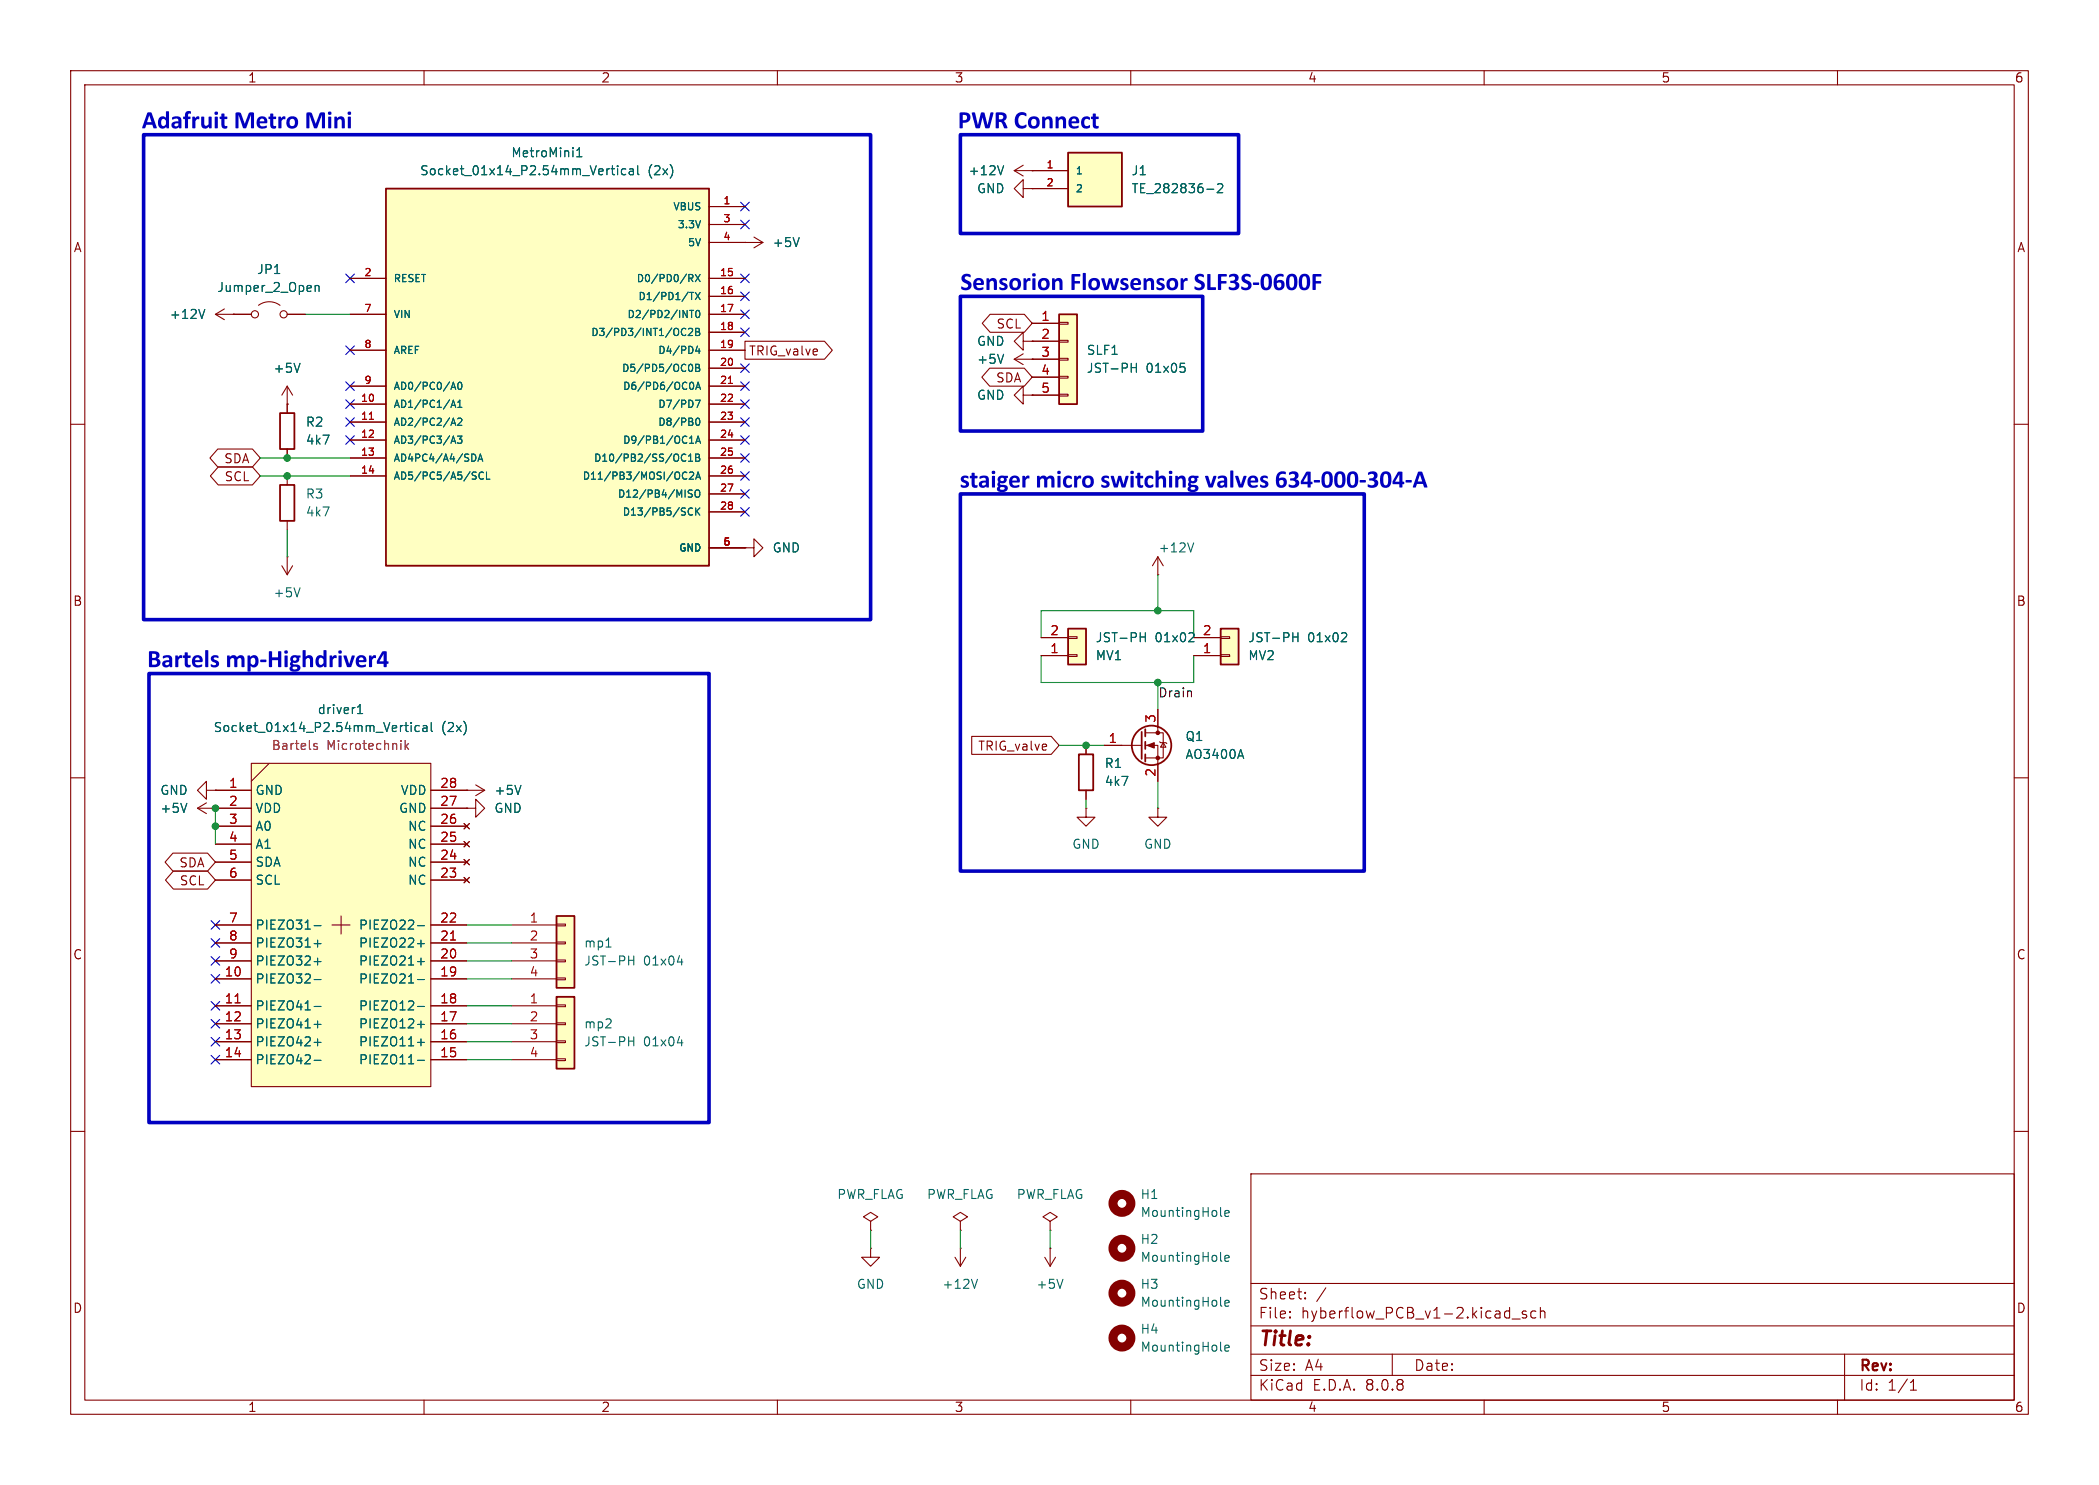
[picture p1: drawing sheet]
<svg xmlns="http://www.w3.org/2000/svg" width="297mm" height="210mm" viewBox="0 0 297 210" stroke-linecap="round" stroke-linejoin="round" font-family="sans-serif">
<g fill="none" stroke="#840000" stroke-width=".15">
<path d="M10 10h277v190h-277zM12 12h273v186h-273zM60 10v2M110 10v2M160 10v2M210 10v2M260 10v2M10 60h2M285 60h2M10 110h2M285 110h2M10 160h2"/>
<path d="M177 166h108v32h-108zM285 160h2M60 198v2M110 198v2M160 198v2M177 194.5h108M177 191.5h108M177 187.5h108M177 181.5h108M182.5 186.3h.1l-.1 .1M182.5 186.3v.1M182.5 185.5v.1"/>
<path d="M182.5 185.5h.1l-.1 .1M184.7 183.6v.1M184.7 183.6h-.1l.1 .1M184.7 182.8v.1M184.7 182.8h-.1l.1 .1M187.6 182.1l-1.3 2M197 191.5v3M210 198v2M214 186.5h1.1M216 185.5l-.4-.1-.2 .2 .1 .2 .5 .2v.1v.2l-.2 .1-.4-.1M217.3 185.5l-.4-.1-.3 .3v.4l.1 .2 .2 .1 .4-.1M218 185.5a.37 .37 0 0 1 .6 .1v.8"/>
<path d="M218 184.9v1.5M260 198v2M261 191.5v6.5M270.3 196.6h.9M270.3 195.5l.4-.4v1.5"/>
</g>
<path d="M78.7 141h2.6v10.1h-2.6z" fill="#ffffc2"/>
<path d="M72.4 142.2h6.3M72.4 144.8h6.3M72.4 147.3h6.3M72.4 149.9h6.3M78.7 149.7h1.3v.3h-1.3zM78.7 147.2h1.3v.2h-1.3zM78.7 144.7h1.3v.2h-1.3zM78.7 142.1h1.3v.3h-1.3zM147.8 177.8l.8 1.3M148.6 176.5h.1M148.6 176.5v2.6M149.4 177.8l-.8 1.3" fill="none" stroke="#840000" stroke-width=".15"/>
<path d="M78.7 141h2.6v10.1h-2.6z" fill="none" stroke="#840000" stroke-width=".25"/>
<path d="M89 147.2h.7M89.7 146.6v1.3M95.8 147.5h.8M96.4 147.1v.8M172.7 178.2l.2 .2M173.3 178l.6-.2v-.2l-.4-.1-.2 .2 .1 .6h.5M150.4 180.9l-.4 1.3M172.7 190.9l.2 .2M172.7 184.5l.2 .2M173.3 190.7l.6-.2v-.2l-.4-.1-.2 .2 .1 .6h.5M173.3 184.3l.6-.1v-.3h-.4l-.2 .2 .1 .6h.5" fill="none" stroke="#006464" stroke-width=".15"/>
<g fill="none" stroke="#840000" stroke-width="1.3">
<circle cx="158.7" cy="176.5" r="1.27"/>
<circle cx="158.7" cy="189.2" r="1.27"/>
<circle cx="158.7" cy="182.9" r="1.27"/>
</g>
<path d="M149.9 44.5h2.5v12.7h-2.5z" fill="#ffffc2"/>
<path d="M146 45.7h3.9M146 48.3h3.9M146 50.8h3.9M146 53.3h3.9M146 55.9h3.9M149.9 55.8h1.2v.2h-1.2zM149.9 53.2h1.2v.3h-1.2zM149.9 50.7h1.2v.2h-1.2zM149.9 48.1h1.2v.3h-1.2zM149.9 45.6h1.2v.2h-1.2z" fill="none" stroke="#840000" stroke-width=".15"/>
<path d="M149.9 44.5h2.5v12.7h-2.5z" fill="none" stroke="#840000" stroke-width=".25"/>
<path d="M160.1 52h.7M160.8 51.4v1.2M167 51.4h.6M167.4 51.9l.3 .2v.3l-.3 .2" fill="none" stroke="#006464" stroke-width=".15"/>
<path d="M78.7 129.5h2.6v10.2h-2.6z" fill="#ffffc2"/>
<g fill="none" stroke="#840000" stroke-width=".15">
<path d="M29.2 111.8v-1.3l-1.3 1.3 1.3 1.2v-1.2h1.3M30.5 111.8h.1M66 111.8h.1M66 114.3h1.3v-1.3l1.3 1.3-1.3 1.3v-1.3M66 114.3h.1M66 111.8h2.6M67.3 111l1.3 .8M68.6 111.8l-1.3 .7M72.4 130.8h6.3M72.4 133.4h6.3M72.4 135.9h6.3M72.4 138.4h6.3"/>
<path d="M78.7 138.3h1.3v.3h-1.3zM78.7 135.8h1.3v.2h-1.3zM78.7 133.2h1.3v.3h-1.3zM78.7 130.7h1.3v.2h-1.3zM123.2 172.7l1-.6-1-.6-1 .6 1 .6v1.3M123.2 174h.1M135.9 172.7l1-.6-1-.6-1 .6 1 .6v1.3M135.9 174h.1"/>
</g>
<path d="M78.7 129.5h2.6v10.2h-2.6z" fill="none" stroke="#840000" stroke-width=".25"/>
<path d="M73.7 111.1l-.4 1.2M85.7 133.9h.8M89 135.8h.7M89.7 135.2v1.3M95.8 136h.8M96.4 135.6v.9" fill="none" stroke="#006464" stroke-width=".15"/>
<path d="M35.6 108h25.4v45.7h-25.4z" fill="#ffffc2"/>
<g fill="none" stroke="#840000" stroke-width=".15">
<path d="M143.5 24.1l1.3 .8M143.5 24.1h2.5M144.8 23.4l-1.3 .7M146 24.1h.1M143.5 50.8l1.3 .8M143.5 50.8h2.5M144.8 48.3v-1.3l-1.3 1.3 1.3 1.2v-1.2h1.2M144.8 55.9v-1.3l-1.3 1.3 1.3 1.3v-1.3h1.2M144.8 50l-1.3 .8M146 50.8h.1M146 48.3h.1M146 55.9h.1"/>
<path d="M27.9 114.3h7.7M27.9 114.3l1.3 .8M29.2 113.5l-1.3 .8M30.5 114.3h.1M30.5 111.8h5.1M30.5 119.4h5.1M30.5 116.8h5.1M35.6 108h25.4v45.7h-25.4zM38.1 108l-2.5 2.5M61 111.8h5M61 114.3h5M61 119.4h5"/>
<path d="M61 116.8h5M65.7 119l.7 .8M65.7 116.5l.7 .7M66.4 119l-.7 .8M66.4 116.5l-.7 .7M30.5 130.8h5.1M30.5 138.4h5.1M30.5 135.9h5.1M30.5 133.4h5.1M30.5 124.5h5.1M30.5 121.9h5.1M47 130.8h2.5"/>
<path d="M48.3 129.5v2.6M61 130.8h5M61 138.4h5M61 135.9h5M61 133.4h5M61 124.5h5M61 121.9h5M65.7 124.1l.7 .7M65.7 121.5l.7 .8M66.4 124.1l-.7 .7M66.4 121.5l-.7 .8M30.5 142.2h5.1"/>
<path d="M30.5 144.8h5.1M30.5 147.3h5.1M30.5 149.9h5.1M61 142.2h5M61 144.8h5M61 147.3h5M61 149.9h5"/>
</g>
<g fill="none" stroke="#006464" stroke-width=".15">
<path d="M142 23.4l-.4 1.3M142 50.1l-.4 1.3M26.4 113.6l-.4 1.3M50.6 100.9h.7M50.6 100l.4-.4v1.3M57.3 102.6h.5M57.5 102.2v1.1v.1h.3M58.2 102.2v.1M58.2 102.6v.8M59.3 102.7l-.3-.1-.3 .2v.4l.1 .2h.5M59.9 102.7h.5v.7M60.4 102.9l-.4 .1a.25 .25 0 0 0-.2 .2 .25 .25 0 0 0 .2 .2h.4"/>
<path d="M61 102.2v1.1l.2 .1M44.5 138.5h.9M44.5 136h.9M44.5 133.4h.9M44.5 130.9h.9M44.9 133v.9M44.9 135.5v1M59.1 138.5h.9M59.1 136h.9M59.1 133.4h.9M59.1 130.9h.9M59.6 133v.9"/>
<path d="M59.6 135.5v1M44.5 142.3h.9M44.5 144.9h.9M44.5 147.4h.9M44.5 150h.9M44.9 144.4v1M44.9 146.9v1M59.1 142.3h.9M59.1 144.9h.9M59.1 147.4h.9M59.1 150h.9M59.6 144.4v1"/>
<path d="M59.6 146.9v1"/>
</g>
<path d="M63.7 132.9h.8M33.3 141.8h.7" fill="none" stroke="#a90000" stroke-width=".15"/>
<path d="M44.4 105.4l.5 .3-.1 .3-.4-.1M44.9 105.2l-.3-.1-.2 .2M57.3 104.7v1.3M57.5 105.5l.3 .5M57.8 105.1l-.5 .5" fill="none" stroke="#840084" stroke-width=".15"/>
<path d="M151.1 21.6h7.6v7.6h-7.6z" fill="#ffffc2"/>
<path d="M151.1 21.6h7.6v7.6h-7.6z" fill="none" stroke="#840000" stroke-width=".25"/>
<path d="M144.8 26.7v-1.3l-1.3 1.3 1.3 1.2v-1.2h1.2M146 26.7h.1M146 24.1h5.1M146 26.7h5.1" fill="none" stroke="#840000" stroke-width=".15"/>
<path d="M170.8 26.8h.9M172.3 26.1l.2-.1h.3l.2 .1v.2v.2l-.8 .7h.8" fill="none" stroke="#006464" stroke-width=".15"/>
<path d="M172.7 88.9h2.6v5.1h-2.6z" fill="#ffffc2"/>
<path d="M105.4 77.5h1.3v-1.3l1.2 1.3-1.2 1.2v-1.2M105.4 77.5h.1M163.8 78.7l-.7 1.3M163.8 78.7v2.6M163.8 78.7l.8 1.3M163.8 81.3h.1M168.9 92.7h3.8M168.9 90.2h3.8M172.7 90h1.3v.3h-1.3zM172.7 92.6h1.3v.2h-1.3z" fill="none" stroke="#840000" stroke-width=".15"/>
<path d="M172.7 88.9h2.6v5.1h-2.6z" fill="none" stroke="#840000" stroke-width=".25"/>
<path d="M168.9 76.8l-.4 1.2M182.9 90.1h.8M183.7 89.5v1.2M190.3 89.5l.3 .2-.1 .3-.7 .7h.8" fill="none" stroke="#006464" stroke-width=".15"/>
<path d="M151.1 88.9h2.6v5.1h-2.6z" fill="#ffffc2"/>
<path d="M147.3 92.7h3.8M147.3 90.2h3.8M151.1 90h1.3v.3h-1.3zM151.1 92.6h1.3v.2h-1.3z" fill="none" stroke="#840000" stroke-width=".15"/>
<path d="M151.1 88.9h2.6v5.1h-2.6z" fill="none" stroke="#840000" stroke-width=".25"/>
<path d="M161.3 90.1h.8M162.1 89.5v1.2M168.7 89.5l.3 .2-.1 .3-.7 .7h.8" fill="none" stroke="#006464" stroke-width=".15"/>
<path d="M54.6 26.7h45.7v53.3h-45.7z" fill="#ffffc2"/>
<g fill="none" stroke="#840000" stroke-width=".25">
<path d="M54.6 26.7h45.7v53.3h-45.7zM39.6 58.4h2.1v5.1h-2.1zM39.6 68.6h2.1v5.1h-2.1zM152.7 106.7h2v5.1h-2zM161.5 103.5v3.8M162.1 103.1v1M162.1 104.9v1M162.1 106.7v1"/>
<circle cx="162.9" cy="105.4" r="2.79"/>
</g>
<g fill="none" stroke="#840000" stroke-width=".15">
<path d="M49.5 39.4h5.1M100.3 29.2h5.1M100.3 39.4h5.1M100.3 31.8h5.1M100.3 34.3h7.6M105.4 34.3h.1M106.7 33.5l1.2 .8M107.9 34.3l-1.2 .8M146 24.1h.1M146 26.7h.1M146 24.1h5.1M146 26.7h5.1"/>
<path d="M30.5 44.5h5.1M30.5 44.5l1.2 .7M31.7 43.7l-1.2 .8M33 44.5h.1M36.6 43.2a2.54 2.54 0 0 1 3 0M40.6 57.2h.1M40.6 44.5h2.6M40.6 54.6v3.8M40.6 54.6l-.7 1.3M40.6 54.6l.8 1.3M49.5 57.2h5.1M49.5 59.7h5.1"/>
<path d="M49.5 44.5h5.1M49.5 49.5h5.1M49.5 54.6h5.1M100.3 57.2h5.1M100.3 59.7h5.1M100.3 41.9h5.1M100.3 44.5h5.1M100.3 47h5.1M100.3 49.5h5.1M100.3 52.1h5.1M100.3 54.6h5.1M105.4 48.3h11.3l1.1 1.2-1.1 1.3h-11.3z"/>
<path d="M140 52.1h4.9l1.1 1.2-1.1 1.3h-4.9l-1.1-1.3zM140.1 44.4h4.8l1.1 1.3-1.1 1.3h-4.8l-1.1-1.3zM146 50.8h.1M146 55.9h.1M146 48.3h.1M146 45.7h3.9M146 48.3h3.9M146 50.8h3.9M146 53.3h3.9M146 55.9h3.9M30.8 63.5h4.9l1.1 1.3-1.1 1.2h-4.9l-1.1-1.2zM30.9 66h4.8l1.1 1.3-1.1 1.3h-4.8l-1.1-1.3z"/>
<path d="M40.6 78.7h.1M40.6 63.5v1.3M40.6 67.3v1.3M40.6 73.7v1.2M40.6 78.7v2.6M49.5 62.2h5.1M49.5 64.8h5.1M49.5 67.3h5.1M100.3 62.2h5.1M100.3 64.8h5.1M100.3 67.3h5.1M100.3 69.9h5.1"/>
<path d="M100.3 72.4h5.1M100.3 77.5h5.1M105.4 77.5h.1M39.9 80l.7 1.3M41.4 80l-.8 1.3M147.3 92.7h3.8M147.3 90.2h3.8M168.9 92.7h3.8M168.9 90.2h3.8M30.5 111.8h.1M30.5 114.3h.1M30.5 111.8h5.1"/>
<path d="M30.5 114.3h5.1M30.5 119.4h5.1M30.5 116.8h5.1M61 111.8h5M61 114.3h5M61 119.4h5M61 116.8h5M65.7 119l.7 .8M65.7 116.5l.7 .7M66 114.3h.1M66 111.8h.1M66.4 119l-.7 .8"/>
<path d="M66.4 116.5l-.7 .7M137.5 104.1h11.2l1.2 1.3-1.2 1.3h-11.2zM153.7 114.3v1.3h1.2l-1.2 1.2-1.3-1.2h1.3M153.7 114.3h.1M153.7 105.4v1.3M153.7 111.8v1.2M156.2 105.4h5.3M162.1 105.4h1.7v5.1M162.1 103.6h2.5v3.6h-2.5M163.8 114.3v1.3h1.3l-1.3 1.2-1.2-1.2h1.2M163.8 114.3h.1M163.8 100.3v3.3"/>
<path d="M164.1 104.9l.1 .1h.8l.1 .2M164.6 105l.4 .7h-.8zM24.5 120.6h4.9l1.1 1.3-1.1 1.3h-4.9l-1.1-1.3zM24.5 123.2h4.9l1.1 1.3-1.1 1.2h-4.9l-1.1-1.2zM30.5 138.4h5.1M30.5 135.9h5.1M30.5 133.4h5.1M30.5 130.8h5.1M30.5 124.5h5.1M30.5 121.9h5.1M61 138.4h5M61 135.9h5"/>
<path d="M61 133.4h5M61 130.8h5M61 124.5h5M61 121.9h5M65.7 124.1l.7 .7M65.7 121.5l.7 .8M66.4 124.1l-.7 .7M66.4 121.5l-.7 .8M30.5 142.2h5.1M30.5 144.8h5.1M30.5 147.3h5.1M30.5 149.9h5.1"/>
<path d="M61 142.2h5M61 144.8h5M61 147.3h5M61 149.9h5M123.2 176.5v1.3h1.3l-1.3 1.3-1.3-1.3h1.3M123.2 176.5h.1M135.1 177.8l.8 1.3M135.9 176.5h.1M135.9 176.5v2.6M136.7 177.8l-.8 1.3M148.6 172.7l1-.6-1-.6-1 .6 1 .6v1.3M148.6 174h.1"/>
<circle cx="36.1" cy="44.5" r=".51"/>
<circle cx="40.1" cy="44.5" r=".51"/>
</g>
<g fill="none" stroke="#006464" stroke-width=".15">
<path d="M81.6 22.2h.7M81.6 21.3l.4-.4v1.3M86.5 23.9h.5M86.7 23.4v1.1v.1l.3 .1M87.4 23.4v.2M87.4 23.9v.8M88.5 23.9h-.3l-.3 .2v.4l.2 .1h.4M89.1 23.9h.5v.8M89.6 24.2h-.4a.25 .25 0 0 0-.2 .3 .25 .25 0 0 0 .2 .2l.4-.1M90.2 23.4v1.1l.2 .2M97.5 38.8h.4l.2 .2-.1 .3h-.5M97.7 39.3l.4 .5"/>
<path d="M98.4 38.8l.7 1M99.1 38.8l-.7 1M113.1 33.6l-.4 1.3M142 23.4l-.4 1.3M170.8 26.8h.9M172.3 26.1l.2-.1h.3l.2 .1v.2v.2l-.8 .7h.8M29 43.8l-.4 1.2M42.5 51.4l-.5 1.2M44.6 40.4v.8M44.6 40.5l.2-.1h.3v.8M63.8 57.6l.3-1 .4 1M63.8 55.1l.3-1 .4 1"/>
<path d="M63.9 57.3h.5M63.9 59.9h.5M63.9 54.8h.5M64.8 57.6h.6M64.8 56.9l.3-.3v1M64.8 59.2l.4-.1 .2 .3-.7 .8h.7M64.9 54.2l.1-.1a.54 .54 0 0 1 .4 .5 .54 .54 0 0 1-.4 .5l-.1-.1-.1-.3zM96.6 46.5l.2-.1 .2 .1M97 47.4l-.2 .1-.2-.1M97.4 46.5l.4-.1 .2 .3-.6 .8h.6M97.5 51.6l.2-.1a.54 .54 0 0 1 .3 .5 .54 .54 0 0 1-.3 .5l-.2-.1M97.6 41.4h.5"/>
<path d="M97.6 43.9h.5M97.7 54.2l.1-.1a.54 .54 0 0 1 .4 .5 .54 .54 0 0 1-.4 .5l-.1-.1M97.9 41.4v1M97.9 43.9v1M98.4 41.4l.7 1M98.4 56.6h.7l-.5 1M98.4 55.1l.4-1 .3 1M98.4 46.4h.4l.2 .2-.2 .3 .2 .1v.3l-.2 .2h-.4zM98.4 51.5h.4l.2 .2-.2 .3 .2 .1v.2l-.2 .2h-.4zM98.4 46.9h.4M98.4 52h.4M98.5 59.2l.2-.1a.54 .54 0 0 1 .3 .5 .54 .54 0 0 1-.3 .6l-.2-.1-.1-.3z"/>
<path d="M98.5 54.8h.5M98.6 43.9h.1a.54 .54 0 0 1 .3 .5 .54 .54 0 0 1-.3 .5 .68 .68 0 0 1-.1-1zM98.7 48.9l-.3 .8h.7M98.9 49.3v.7M99.1 41.4l-.7 1M142 50.1l-.4 1.3M160.1 52h.7M160.8 51.4v1.2M167 51.4h.6M167.4 51.9l.3 .2v.3l-.3 .2M63.8 60.2l.3-1.1 .4 1.1M63.8 62.7l.3-1 .4 1"/>
<path d="M63.9 62.4h.5M64.7 61.7h.7l-.4 .4 .3 .1v.4l-.1 .1-.5-.1M67 64.2a.55 .55 0 0 1 .3 .5 .55 .55 0 0 1-.3 .5M67.2 67.3l.2 .2-.2 .3M67.2 66.8h.2M67.6 65.2l.4-1 .3 1M67.7 64.9h.5M68.4 66.9a.48 .48 0 0 0-.7 .3 .48 .48 0 0 0 .5 .6l.2-.1M68.8 66.8v1h.5M96.5 65.1l.2 .1 .3-.1M96.6 67.6l.3 .2 .3-.1M97 64.3l-.3-.1-.2 .2"/>
<path d="M97.2 66.9l-.3-.1-.3 .1M97.4 69.6l.6 .4-.2 .3h-.4M97.4 65.2h.6M97.4 64.5l.3-.3v1M97.4 72.6l.3 .3 .3-.1M97.6 62.7h.5M97.6 66.9l.4-.1 .1 .2-.6 .8h.6M97.6 62l.3-.3v1M98 69.3h-.4l-.2 .2M98 71.9l-.3-.1-.3 .3M98.4 62.7l.4-1 .3 1M98.4 67.8l.4-1 .3 1"/>
<path d="M98.4 64.2h.4l.2 .2-.2 .3 .2 .1v.2l-.2 .2h-.4zM98.4 71.8v1.1M98.4 64.7h.4M98.5 69.3h.1a.34 .34 0 0 1 .4 .3v.4a.34 .34 0 0 1-.3 .3 .34 .34 0 0 1-.4-.3v-.4zM98.5 62.4h.5M98.5 67.5h.5M98.6 72.3l.4 .6M99 71.8l-.6 .6M42.5 83.1l-.5 1.3M161.3 90.1h.8M162.1 89.5v1.2M168.7 89.5l.3 .2-.1 .3-.7 .7h.8"/>
<path d="M182.9 90.1h.8M183.7 89.5v1.2M190.3 89.5l.3 .2-.1 .3-.7 .7h.8M26.4 113.6l-.4 1.3M50.6 100.9h.7M50.6 100l.4-.4v1.3M57.3 102.6h.5M57.5 102.2v1.1v.1h.3M58.2 102.2v.1M58.2 102.6v.8M59.3 102.7l-.3-.1-.3 .2v.4l.1 .2h.5M59.9 102.7h.5v.7"/>
<path d="M60.4 102.9l-.4 .1a.25 .25 0 0 0-.2 .2 .25 .25 0 0 0 .2 .2h.4M61 102.2v1.1l.2 .1M73.7 111.1l-.4 1.2M175.6 106l.4 1.3M44.5 138.5h.9M44.5 136h.9M44.5 133.4h.9M44.5 130.9h.9M44.9 133v.9M44.9 135.5v1M59.1 138.5h.9M59.1 136h.9"/>
<path d="M59.1 133.4h.9M59.1 130.9h.9M59.6 133v.9M59.6 135.5v1M44.5 142.3h.9M44.5 144.9h.9M44.5 147.4h.9M44.5 150h.9M44.9 144.4v1M44.9 146.9v1M59.1 142.3h.9M59.1 144.9h.9"/>
<path d="M59.1 147.4h.9M59.1 150h.9M59.6 144.4v1M59.6 146.9v1M172.7 171.8l.2 .2M173.3 171.6l.6-.1v-.3h-.4l-.2 .2 .1 .6h.5M138.3 180.9l-.4 1.3"/>
</g>
<path d="M52.3 59.3h.5M103.1 54.2h.5M63.7 132.9h.8M33.3 141.8h.7" fill="none" stroke="#a90000" stroke-width=".15"/>
<g fill="#840000" stroke="#840000" stroke-width=".15">
<path d="M162.3 105.4l1-.4v.8z"/>
<circle cx="163.8" cy="107.2" r=".25"/>
<circle cx="163.8" cy="103.6" r=".25"/>
</g>
<circle cx="158.7" cy="170.2" r="1.27" fill="none" stroke="#840000" stroke-width="1.3"/>
<path d="M168.5 97.8l.1 .7" fill="none" stroke="#0f0f0f" stroke-width=".15"/>
<path d="M20.3 19.1h102.9v68.5h-102.9zM135.9 19.1h39.4v13.9h-39.4zM135.9 41.9h34.3v19.1h-34.3zM135.9 69.9h57.1v53.3h-57.1zM21.1 95.3h79.2v63.5h-79.2z" fill="none" stroke="#0000c2" stroke-width=".51"/>
<g fill="none" stroke="#009600" stroke-width=".15">
<path d="M43.2 44.5h6.3M36.8 67.3h12.7M36.8 64.8h12.7M40.6 74.9v3.8M147.3 90.2v-3.8h21.6v3.8M147.3 92.7v3.8h21.6v-3.8M163.8 81.3v5.1M163.8 96.5v3.8M30.5 114.3v5.1M149.9 105.4h6.3M153.7 113v1.3M163.8 110.5v3.8"/>
<path d="M66 133.4h6.4M66 130.8h6.4M66 138.4h6.4M66 135.9h6.4M66 144.8h6.4M66 149.9h6.4M66 147.3h6.4M66 142.2h6.4M123.2 174v2.5M135.9 174v2.5M148.6 174v2.5"/>
</g>
<g fill="none" stroke="#000084" stroke-width=".15">
<path d="M48.9 38.8l1.2 1.2M50.1 38.8l-1.2 1.2M104.8 38.8l1.2 1.2M104.8 28.6l1.2 1.2M104.8 31.1l1.2 1.3M106 38.8l-1.2 1.2M106 28.6l-1.2 1.2M106 31.1l-1.2 1.3M48.9 48.9l1.2 1.2M48.9 54l1.2 1.2M48.9 56.5l1.2 1.3M48.9 59.1l1.2 1.2"/>
<path d="M50.1 48.9l-1.2 1.2M50.1 54l-1.2 1.2M50.1 56.5l-1.2 1.3M50.1 59.1l-1.2 1.2M104.8 43.8l1.2 1.3M104.8 56.5l1.2 1.3M104.8 54l1.2 1.2M104.8 59.1l1.2 1.2M104.8 46.4l1.2 1.2M104.8 51.5l1.2 1.2M104.8 41.3l1.2 1.2M106 43.8l-1.2 1.3"/>
<path d="M106 56.5l-1.2 1.3M106 54l-1.2 1.2M106 59.1l-1.2 1.2M106 46.4l-1.2 1.2M106 51.5l-1.2 1.2M106 41.3l-1.2 1.2M48.9 61.6l1.2 1.2M50.1 61.6l-1.2 1.2M104.8 66.7l1.2 1.2M104.8 71.8l1.2 1.2M104.8 69.2l1.2 1.3M104.8 64.2l1.2 1.2"/>
<path d="M104.8 61.6l1.2 1.2M106 66.7l-1.2 1.2M106 71.8l-1.2 1.2M106 69.2l-1.2 1.3M106 64.2l-1.2 1.2M106 61.6l-1.2 1.2M29.9 130.2l1.2 1.2M29.9 137.8l1.2 1.2M29.9 135.3l1.2 1.2M29.9 132.7l1.2 1.3M31.1 130.2l-1.2 1.2M31.1 137.8l-1.2 1.2"/>
<path d="M31.1 135.3l-1.2 1.2M31.1 132.7l-1.2 1.3M29.9 141.6l1.2 1.2M29.9 144.2l1.2 1.2M29.9 149.3l1.2 1.2M29.9 146.7l1.2 1.2M31.1 146.7l-1.2 1.2M31.1 144.2l-1.2 1.2M31.1 141.6l-1.2 1.2M31.1 149.3l-1.2 1.2"/>
</g>
<path d="M44.4 105.4l.5 .3-.1 .3-.4-.1M44.9 105.2l-.3-.1-.2 .2M57.3 104.7v1.3M57.5 105.5l.3 .5M57.8 105.1l-.5 .5" fill="none" stroke="#840084" stroke-width=".15"/>
<g fill="#009600" stroke="#009600" stroke-width=".15">
<circle cx="40.6" cy="64.8" r=".46"/>
<circle cx="163.8" cy="86.4" r=".46"/>
<circle cx="163.8" cy="96.5" r=".46"/>
<circle cx="40.6" cy="67.3" r=".46"/>
<circle cx="30.5" cy="116.8" r=".46"/>
<circle cx="30.5" cy="114.3" r=".46"/>
<circle cx="153.7" cy="105.4" r=".46"/>
</g>
<g font-size="3.5" fill="#0000c2">
<text x="20.1" y="18.9">AdafruitMetroMini</text>
<text x="135.5" y="18.9">PWRConnect</text>
<text x="135.9" y="41.8">Sensorion</text>
<text x="151.4" y="41.8">Flowsensor</text>
<text x="168.9" y="41.8">SLF3S-0600F</text>
<text x="135.8" y="69.7">staigermicroswitchingvalves634-000-304-A</text>
<text x="20.8" y="95.1">Bartelsmp-Highdriver4</text>
</g>
<text font-size="2.8" fill="#840000" x="178" y="190.9">Title:</text>
<g font-size="2.1" fill="#840000">
<text x="178" y="184">Sheet:</text>
<text x="178" y="186.7">File:</text>
<text x="184.1" y="186.7">hyberflow_PCB_v1-2.kicad_sch</text>
<text x="178" y="196.9">KiCad</text>
<text x="178" y="194.1">Size:</text>
<text x="184.7" y="194.1">A4</text>
<text x="185.7" y="196.9">E.D.A.</text>
<text x="193.3" y="196.9">8.0.8</text>
<text x="200" y="194.1">Date:</text>
<text x="263" y="194.3">Rev:</text>
<text x="263" y="196.9">Id:</text>
<text x="267.1" y="196.9">1/1</text>
</g>
<g font-size="1.8" fill="#840000">
<text x="35" y="11.9">1</text>
<text x="85" y="11.9">2</text>
<text x="135" y="11.9">3</text>
<text x="185" y="11.9">4</text>
<text x="235" y="11.9">5</text>
<text x="285" y="11.9">6</text>
<text x="10.3" y="35.9">A</text>
<text x="285.3" y="35.9">A</text>
<text x="140.9" y="46.7">SCL</text>
<text x="105.9" y="50.5">TRIG_valve</text>
<text x="140.8" y="54.3">SDA</text>
<text x="31.6" y="65.7">SDA</text>
<text x="31.7" y="68.3">SCL</text>
<text x="10.3" y="85.9">B</text>
<text x="285.3" y="85.9">B</text>
<text x="138.3" y="106.4">TRIG_valve</text>
<text x="25.3" y="122.9">SDA</text>
<text x="25.3" y="125.4">SCL</text>
<text x="10.3" y="135.9">C</text>
<text x="285.3" y="135.9">C</text>
<text x="10.3" y="185.9">D</text>
<text x="285.3" y="185.9">D</text>
<text x="35" y="199.9">1</text>
<text x="85" y="199.9">2</text>
<text x="135" y="199.9">3</text>
<text x="185" y="199.9">4</text>
<text x="235" y="199.9">5</text>
<text x="285" y="199.9">6</text>
</g>
<g font-size="1.8" fill="#006464">
<text x="72.3" y="22.5">MetroMini1</text>
<text x="59.3" y="25">Socket_01x14_P2.54mm_Vertical</text>
<text x="91.7" y="25">(2x)</text>
<text x="136.9" y="25">+12V</text>
<text x="138.2" y="27.5">GND</text>
<text x="160" y="25">J1</text>
<text x="160" y="27.5">TE_282836-2</text>
<text x="109.2" y="35.2">+5V</text>
<text x="30.7" y="41.5">Jumper_2_Open</text>
<text x="36.3" y="39">JP1</text>
<text x="23.9" y="45.3">+12V</text>
<text x="38.6" y="52.9">+5V</text>
<text x="138.2" y="51.7">+5V</text>
<text x="138.2" y="49.1">GND</text>
<text x="153.7" y="50.4">SLF1</text>
<text x="153.7" y="52.9">JST-PH</text>
<text x="162.2" y="52.9">01x05</text>
<text x="138.2" y="56.7">GND</text>
<text x="43.2" y="60.6">R2</text>
<text x="43.2" y="63.1">4k7</text>
<text x="43.2" y="70.7">R3</text>
<text x="43.2" y="73.3">4k7</text>
<text x="109.2" y="78.3">GND</text>
<text x="163.8" y="78.3">+12V</text>
<text x="38.6" y="84.7">+5V</text>
<text x="154.9" y="93.6">MV1</text>
<text x="154.9" y="91">JST-PH</text>
<text x="163.4" y="91">01x02</text>
<text x="176.5" y="93.6">MV2</text>
<text x="176.5" y="91">JST-PH</text>
<text x="185" y="91">01x02</text>
<text x="44.9" y="101.2">driver1</text>
<text x="30.1" y="103.7">Socket_01x14_P2.54mm_Vertical</text>
<text x="62.5" y="103.7">(2x)</text>
<text x="167.6" y="107.5">AO3400A</text>
<text x="167.6" y="105">Q1</text>
<text x="22.6" y="112.6">GND</text>
<text x="36.1" y="112.6">GND</text>
<text x="56.6" y="112.6">VDD</text>
<text x="69.9" y="112.6">+5V</text>
<text x="156.2" y="108.8">R1</text>
<text x="156.2" y="111.4">4k7</text>
<text x="22.6" y="115.2">+5V</text>
<text x="36.1" y="115.2">VDD</text>
<text x="36.1" y="117.7">A0</text>
<text x="56.4" y="115.2">GND</text>
<text x="57.6" y="117.7">NC</text>
<text x="69.9" y="115.2">GND</text>
<text x="36.1" y="120.2">A1</text>
<text x="36.1" y="122.8">SDA</text>
<text x="36.1" y="125.3">SCL</text>
<text x="57.6" y="125.3">NC</text>
<text x="57.6" y="122.8">NC</text>
<text x="57.6" y="120.2">NC</text>
<text x="151.6" y="120.2">GND</text>
<text x="161.8" y="120.2">GND</text>
<text x="36.1" y="131.7">PIEZO31-</text>
<text x="50.7" y="131.7">PIEZO22-</text>
<text x="36.1" y="134.2">PIEZO31+</text>
<text x="36.1" y="136.8">PIEZO32+</text>
<text x="50.7" y="136.8">PIEZO21+</text>
<text x="50.7" y="134.2">PIEZO22+</text>
<text x="82.6" y="136.8">JST-PH</text>
<text x="82.6" y="134.2">mp1</text>
<text x="91" y="136.8">01x04</text>
<text x="36.1" y="139.3">PIEZO32-</text>
<text x="36.1" y="143.1">PIEZO41-</text>
<text x="50.7" y="143.1">PIEZO12-</text>
<text x="50.7" y="139.3">PIEZO21-</text>
<text x="36.1" y="145.6">PIEZO41+</text>
<text x="36.1" y="148.2">PIEZO42+</text>
<text x="50.7" y="148.2">PIEZO11+</text>
<text x="50.7" y="145.6">PIEZO12+</text>
<text x="82.6" y="148.2">JST-PH</text>
<text x="82.6" y="145.6">mp2</text>
<text x="91" y="148.2">01x04</text>
<text x="36.1" y="150.7">PIEZO42-</text>
<text x="50.7" y="150.7">PIEZO11-</text>
<text x="118.4" y="169.8">PWR_FLAG</text>
<text x="131.1" y="169.8">PWR_FLAG</text>
<text x="143.8" y="169.8">PWR_FLAG</text>
<text x="161.3" y="169.8">H1</text>
<text x="161.3" y="172.3">MountingHole</text>
<text x="161.3" y="176.1">H2</text>
<text x="161.3" y="178.7">MountingHole</text>
<text x="121.2" y="182.5">GND</text>
<text x="133.2" y="182.5">+12V</text>
<text x="146.6" y="182.5">+5V</text>
<text x="161.3" y="182.5">H3</text>
<text x="161.3" y="185">MountingHole</text>
<text x="161.3" y="188.8">H4</text>
<text x="161.3" y="191.4">MountingHole</text>
</g>
<g font-size="1.8" fill="#a90000">
<text x="147.2" y="45.5">1</text>
<text x="147.2" y="48">2</text>
<text x="147.2" y="50.5">3</text>
<text x="147.2" y="53.1">4</text>
<text x="147.2" y="55.6">5</text>
<text x="148.5" y="89.9">2</text>
<text x="170.1" y="89.9">2</text>
<text x="148.5" y="92.5">1</text>
<text x="170.1" y="92.5">1</text>
<text x="156.8" y="105.2">1</text>
<text x="163.6" y="102.3" transform="rotate(-90 163.6 102.3)">3</text>
<text x="32.3" y="111.5">1</text>
<text x="62.2" y="111.5">28</text>
<text x="163.6" y="109.9" transform="rotate(-90 163.6 109.9)">2</text>
<text x="32.3" y="114">2</text>
<text x="32.3" y="116.6">3</text>
<text x="32.3" y="119.1">4</text>
<text x="62.2" y="119.1">25</text>
<text x="62.2" y="116.6">26</text>
<text x="62.2" y="114">27</text>
<text x="32.3" y="121.7">5</text>
<text x="32.3" y="124.2">6</text>
<text x="62.2" y="124.2">23</text>
<text x="62.2" y="121.7">24</text>
<text x="32.3" y="130.6">7</text>
<text x="62.2" y="130.6">22</text>
<text x="74.9" y="130.6">1</text>
<text x="32.3" y="133.1">8</text>
<text x="32.3" y="135.6">9</text>
<text x="62.2" y="135.6">20</text>
<text x="62.2" y="133.1">21</text>
<text x="74.9" y="133.1">2</text>
<text x="74.9" y="135.6">3</text>
<text x="31.7" y="138.2">10</text>
<text x="31.7" y="142">11</text>
<text x="62.2" y="142">18</text>
<text x="62.2" y="138.2">19</text>
<text x="74.9" y="142">1</text>
<text x="74.9" y="138.2">4</text>
<text x="31.7" y="144.5">12</text>
<text x="31.7" y="147.1">13</text>
<text x="31.7" y="149.6">14</text>
<text x="62.2" y="149.6">15</text>
<text x="62.2" y="147.1">16</text>
<text x="62.2" y="144.5">17</text>
<text x="74.9" y="144.5">2</text>
<text x="74.9" y="147.1">3</text>
<text x="74.9" y="149.6">4</text>
</g>
<text font-size="1.8" fill="#0f0f0f" x="163.8" y="98.7">Drain</text>
<g font-size="1.8" fill="#840084">
<text x="38.4" y="106.3">Bartels</text>
<text x="46.2" y="106.3">Microtechnik</text>
</g>
<g font-size="1.4" fill="#a90000">
<text x="148" y="23.9">1</text>
<text x="102.3" y="29">1</text>
<text x="148" y="26.4">2</text>
<text x="102.3" y="31.5">3</text>
<text x="102.3" y="34">4</text>
<text x="51.5" y="39.1">2</text>
<text x="101.8" y="39.1">15</text>
<text x="101.8" y="41.7">16</text>
<text x="51.5" y="44.2">7</text>
<text x="101.8" y="44.2">17</text>
<text x="101.8" y="46.7">18</text>
<text x="51.5" y="49.3">8</text>
<text x="101.8" y="49.3">19</text>
<text x="101.8" y="51.8">20</text>
<text x="51" y="56.9">10</text>
<text x="51" y="59.4">11</text>
<text x="51.5" y="54.4">9</text>
<text x="101.8" y="54.4">21</text>
<text x="101.8" y="56.9">22</text>
<text x="101.8" y="59.4">23</text>
<text x="51" y="62">12</text>
<text x="51" y="64.5">13</text>
<text x="101.8" y="62">24</text>
<text x="101.8" y="64.5">25</text>
<text x="51" y="67.1">14</text>
<text x="101.8" y="67.1">26</text>
<text x="101.8" y="69.6">27</text>
<text x="101.8" y="72.1">28</text>
<text x="102.3" y="77.2">5</text>
</g>
<g font-size="1.4" fill="#006464">
<text x="95.1" y="29.9">VBUS</text>
<text x="152.1" y="24.9">1</text>
<text x="152.1" y="27.4">2</text>
<text x="95.8" y="32.5">3.3V</text>
<text x="97.2" y="35">5V</text>
<text x="55.6" y="40.1">RESET</text>
<text x="90" y="40.1">D0/PD0/RX</text>
<text x="55.6" y="45.2">VIN</text>
<text x="83.5" y="47.7">D3/PD3/INT1/OC2B</text>
<text x="88.7" y="45.2">D2/PD2/INT0</text>
<text x="90.2" y="42.6">D1/PD1/TX</text>
<text x="55.6" y="50.3">AREF</text>
<text x="87.9" y="52.8">D5/PD5/OC0B</text>
<text x="93" y="50.3">D4/PD4</text>
<text x="55.6" y="57.9">AD1/PC1/A1</text>
<text x="55.6" y="55.3">AD0/PC0/A0</text>
<text x="88" y="55.3">D6/PD6/OC0A</text>
<text x="93" y="57.9">D7/PD7</text>
<text x="55.6" y="60.4">AD2/PC2/A2</text>
<text x="55.6" y="63">AD3/PC3/A3</text>
<text x="55.6" y="65.5">AD4PC4/A4/SDA</text>
<text x="83.9" y="65.5">D10/PB2/SS/OC1B</text>
<text x="88" y="63">D9/PB1/OC1A</text>
<text x="93" y="60.4">D8/PB0</text>
<text x="55.6" y="68">AD5/PC5/A5/SCL</text>
<text x="82.3" y="68">D11/PB3/MOSI/OC2A</text>
<text x="87.3" y="70.6">D12/PB4/MISO</text>
<text x="88" y="73.1">D13/PB5/SCK</text>
<text x="96" y="78.2">GND</text>
</g>
</svg>
